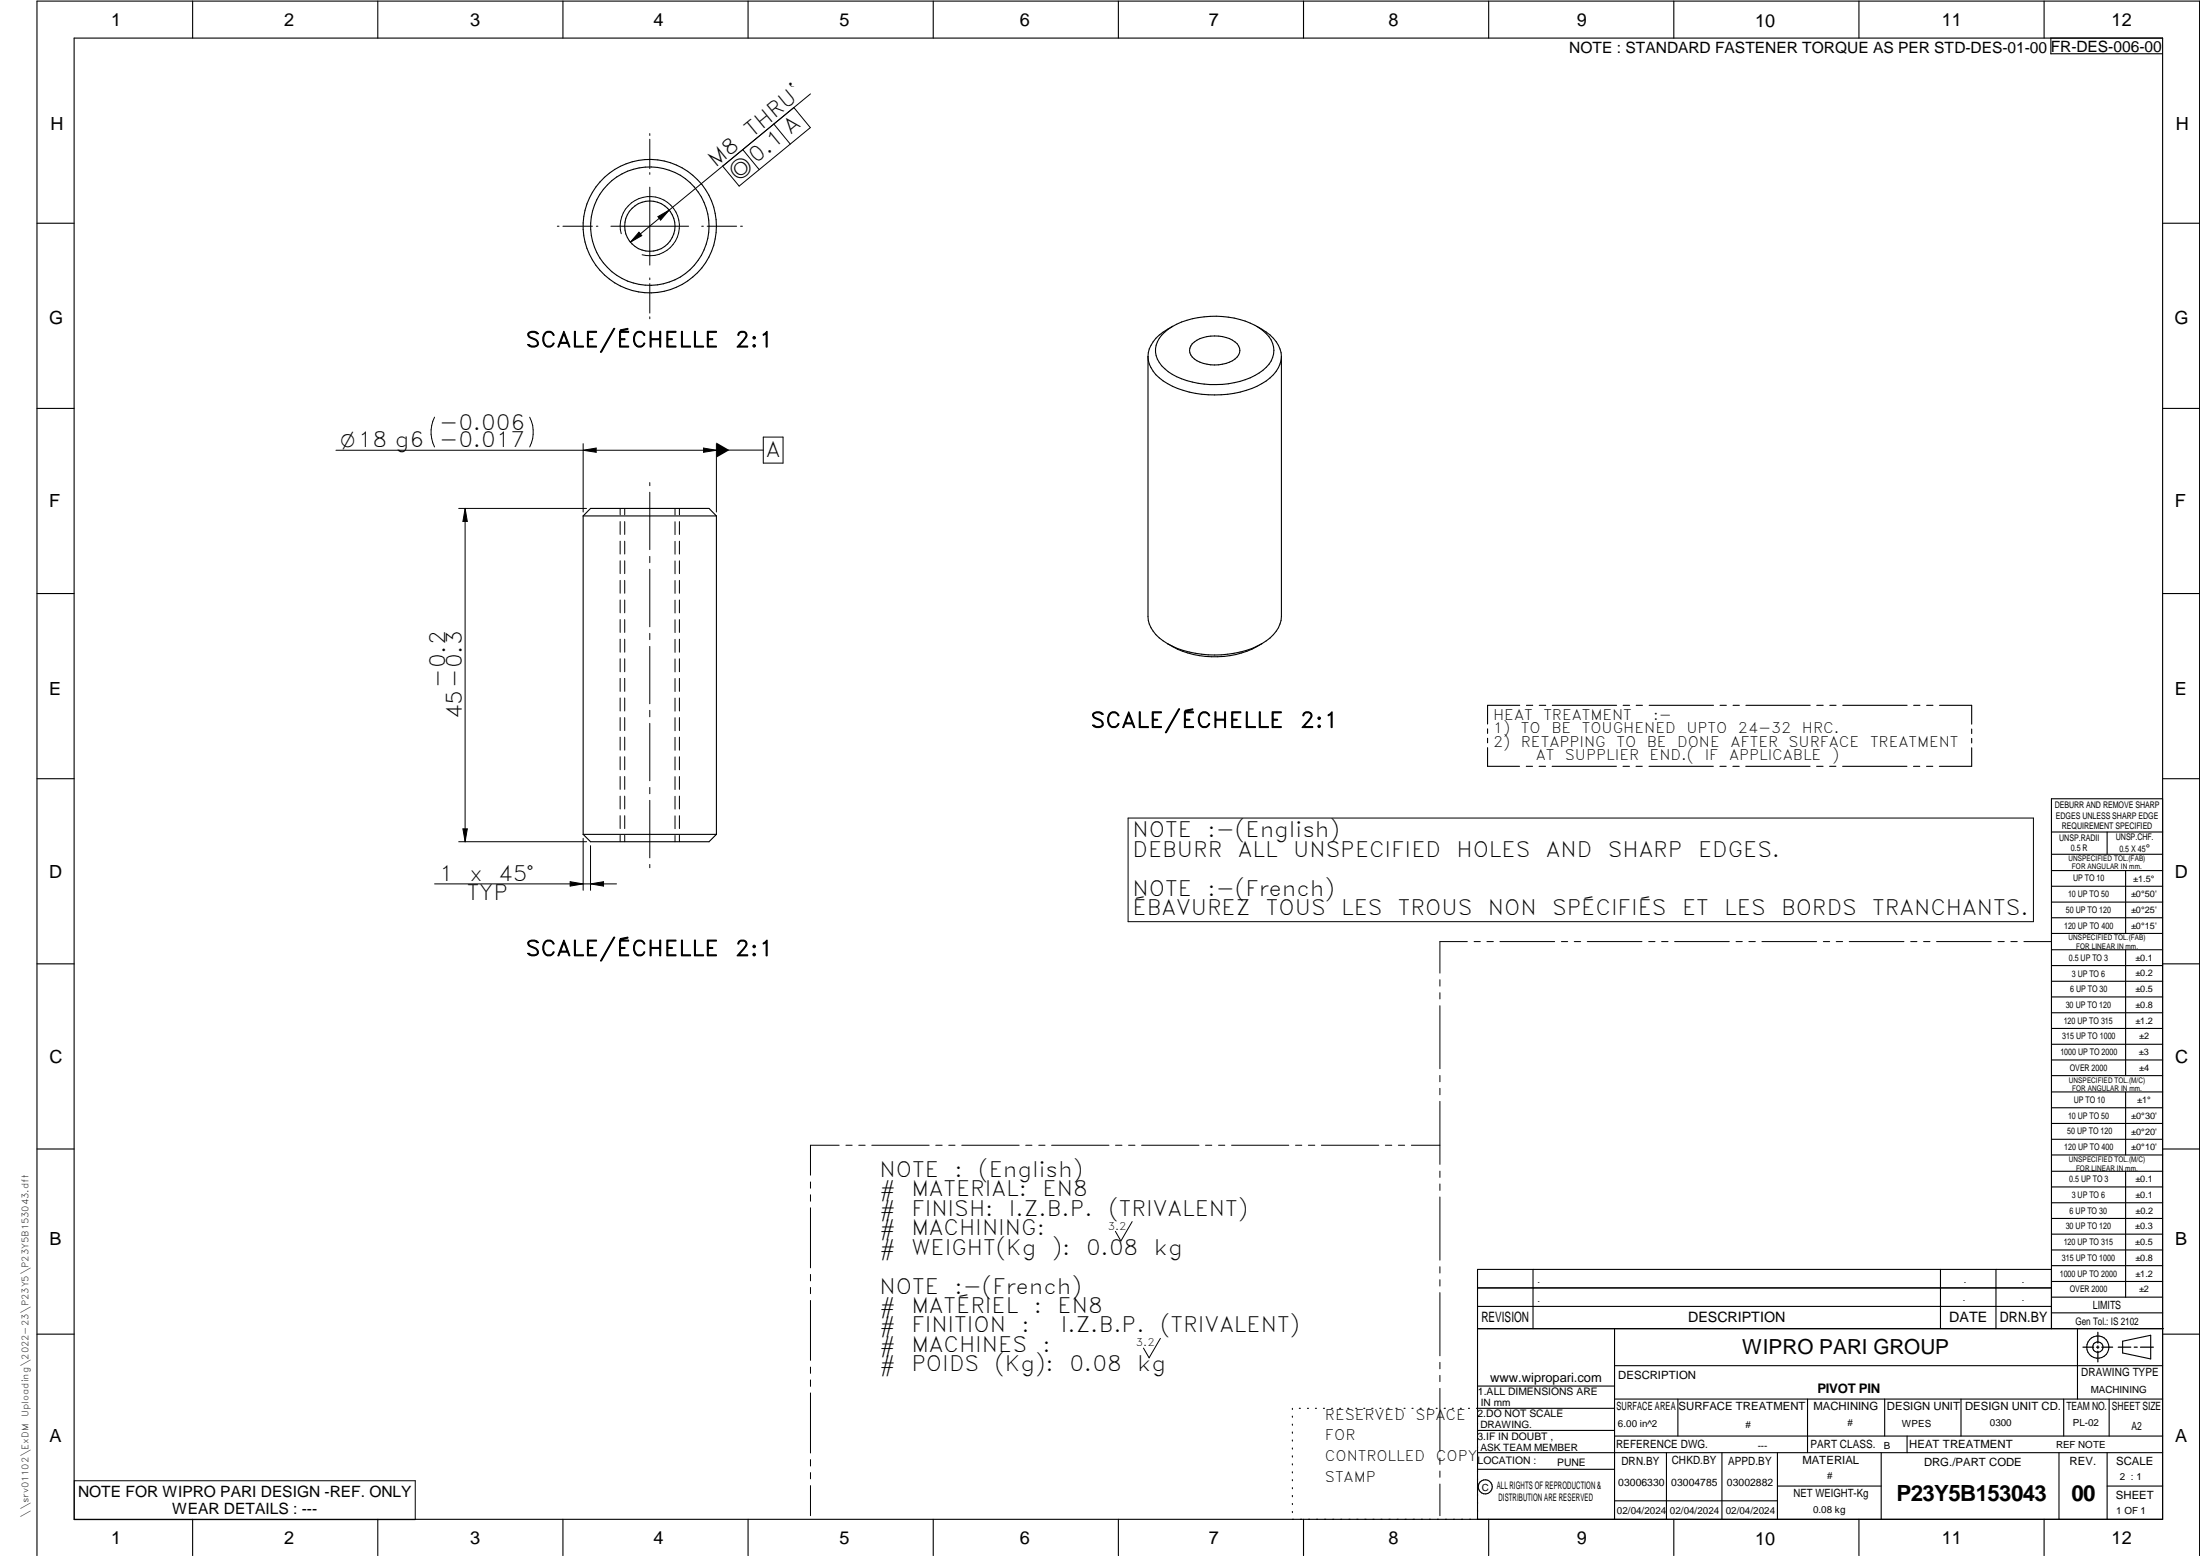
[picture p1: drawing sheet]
<svg xmlns="http://www.w3.org/2000/svg" width="594mm" height="420mm" viewBox="0 0 594 420" stroke-linecap="round" stroke-linejoin="round" font-family="sans-serif">
<g fill="none" stroke="#000" stroke-width=".3">
<path d="M20 10.3h564v400h-564zM52 .3v10M102 .3v10M152 .3v10M202 .3v10M252 .3v10M302 .3v10M352 .3v10M402 .3v10M452 .3v10M502 .3v10M552 .3v10"/>
<path d="M553.8 10.3v4.2h30.2M10 60.3h10M584 60.3h10M310 96.3v70.2a9.2 9.2 0 0 0 5.3 7.3M314.5 89.7a22.3 22.3 0 0 1 17.2-4.1 17.2 17.2 0 0 1 11 5.3 6.2 6.2 0 0 1-1.7 9.1 23.5 23.5 0 0 1-19 3.2 14.1 14.1 0 0 1-9-5.3 6 6 0 0 1 1.5-8.2zM316.7 88.1a12.2 12.2 0 0 0-6.4 6.1l-.3 2.1M321.9 92.8a9.8 9.8 0 0 1 12.2 0 2.86 2.86 0 0 1-1.3 4.6 9.9 9.9 0 0 1-10.9-1 2.56 2.56 0 0 1 0-3.6zM339.3 88.1a11 11 0 0 1 6.6 7.1l.1 1.1M346 96.3a9 9 0 0 1-5.3 7.3 28.1 28.1 0 0 1-25.4 0 9 9 0 0 1-5.3-7.3M346 96.3v70.2a9.2 9.2 0 0 1-5.3 7.3M10 110.3h10M584 110.3h10"/>
<path d="M157.5 139.3h36M157.5 139.3v86M157.5 139.3l2-2h32l2 2M193.5 139.3v86M10 160.3h10M315.3 173.8a28.1 28.1 0 0 0 25.4 0M340.7 173.8a24.7 24.7 0 0 1-25.4 0M584 160.3h10M401.7 196.8v1.2M401.7 199.3v1.3M410.4 190.5h-8.7v5M412.2 190.5h1.7"/>
<path d="M415.7 190.5h1.7M419.2 190.5h17.3M438.3 190.5h1.7M441.8 190.5h1.7M445.3 190.5h17.4M464.5 190.5h1.7M468 190.5h1.7M471.5 190.5h17.3M490.6 190.5h1.7M494.1 190.5h1.7M497.6 190.5h17.4M516.8 190.5h1.6"/>
<path d="M520.3 190.5h1.7M523.7 190.5h8.7v5M532.4 196.9v1.2M532.4 199.4v1.2M10 210.3h10M401.7 201.9v5h8.6M412.2 206.9h1.6M415.6 206.9h1.8M419.1 206.9h17.4M438.3 206.9h1.7M441.8 206.9h1.7M445.3 206.9h17.4"/>
<path d="M464.4 206.9h1.7M467.9 206.9h1.7M471.4 206.9h17.4M490.6 206.9h1.7M494.1 206.9h1.7M497.6 206.9h17.3M516.7 206.9h1.7M520.2 206.9h1.7M532.4 201.9v5h-8.7M584 215.7h-30v143.1M584 210.3h10M157.5 225.3l2 2h32l2-2"/>
<path d="M157.5 225.3h36M554 224.7h30M554 230.7h30M554 235.1h30M554 239.3h30M569 224.7v6M574 235.1v17M554 243.6h30M554 247.8h30M554 252.1h30M554 256.5h30M574 256.5v33.9"/>
<path d="M10 260.3h10M554 260.7h30M554 265h30M554 269.2h30M554 273.5h30M554 277.7h30M584 260.3h10M554 282h30M554 286.2h30M554 290.4h30M554 294.9h30M554 299.1h30"/>
<path d="M574 294.9v17M10 310.3h10M554 303.4h30M554 307.6h30M554 311.9h30M554 316.3h30M574 316.3v34M584 310.3h10M554 320.5h30M554 324.8h30M554 329h30M554 333.2h30"/>
<path d="M554 337.5h30M399 358.8h185.2M399 352.8h155M399 347.8h155M414 342.8v16M436 358.8v51.5M524 342.8v16M539 342.8v16M554 341.8h30M554 346h30M554 350.3h30M554 354.5h30"/>
<path d="M554 342.8h-155v67.5M561 358.8v19M10 360.3h10M399 374.3h37M436 377.8h148M453.1 377.8v10M488.1 377.8v14.5M508.9 377.8v10M529.5 377.8v10M557.3 377.8v10M569.5 377.8v10M573.2 362.2l7.6-1.6v6.3l-7.6-1.6z"/>
<path d="M584 368.8h-148M584 360.3h10M349 380.3v.3M349 382.4v.3M349 384.6v.3M349 386.7v.3M349 388.8v.3M349 391v.3M349 393.1v.3M349 395.3v.3M349 397.4v.3M349 399.5v.3"/>
<path d="M350.9 380.3h.2M353.1 380.3h.2M355.2 380.3h.3M357.4 380.3h.3M359.6 380.3h.3M361.7 380.3h.3M363.9 380.3h.3M366.1 380.3h.3M368.3 380.3h.2M370.4 380.3h.3M372.6 380.3h.3M374.8 380.3h.3"/>
<path d="M376.9 380.3h.4M379.1 380.3h.3M381.3 380.3h.3M383.4 380.3h.4M385.6 380.3h.3M387.8 380.3h.3M390 380.3h.3M392.2 380.3h.3M394.3 380.3h.3M396.5 380.3h.3M398.7 380.3h37.3M399 396.7h37"/>
<path d="M399 392.3h185M399 386.2h37M436 387.8h148M450 392.3v18M465 392.3v18M480 392.3v18M508 392.3v18M515 387.8v4.5M556 392.3v18M569 392.3v18M52 410.3v9.7M102 410.3v9.7"/>
<path d="M152 410.3v9.7M202 410.3v9.7M252 410.3v9.7M302 410.3v9.7M349 401.7v.3M349 403.8v.4M349 406v.3M349 408.1v.3M352 410.3v9.7M402 410.3v9.7M436 405.3h44M452 410.3v9.7"/>
<path d="M480 401.3h28M502 410.3v9.7M552 410.3v9.7M569 401.3h15M10 420v-419.7h584v419.7"/>
<circle cx="175.5" cy="61.1" r="18"/>
<circle cx="175.5" cy="61.1" r="16"/>
<circle cx="175.5" cy="61.1" r="6.8"/>
<circle cx="566.5" cy="363.7" r="1.39"/>
<circle cx="566.5" cy="363.8" r="3"/>
<circle cx="401.1" cy="401.5" r="1.9"/>
</g>
<g fill="none" stroke="#000" stroke-width=".27">
<path d="M175.5 36.1v.5M175.5 37.6v8M209 33.5l4.4 5.4M214.4 29l4.4 5.5-19.2 15.7-4.5-5.3M218.9 25.4l-48.7 40M175.5 46.6v.5M175.5 50.5v21.1M177.7 58.5l3-1.8-2.3 2.7zM200.6 40.4l4.4 5.4M150.5 61.1h.5M152 61.1h8M161 61.1h.5"/>
<path d="M165 61.1h21M167.8 63.1a8 8 0 0 1 7-10 8 8 0 0 1 8.7 8.7 8 8 0 0 1-10.1 7M172.5 62.7l.8 .9-3.1 1.8zM175.5 75.1v.4M175.5 76.6v7.9M189.5 61.1h.4M191 61.1h7.9M200 61.1h.5M175.5 85.6v.5M117.3 112.6a9 9 0 0 0 0 8.1M143 112.6a9 9 0 0 1 0 8.1M157.5 119.8v18.5"/>
<path d="M193.5 119.8v18.5M206.1 118h5.3v7.1h-5.3zM90.7 121.6h102.8M123.9 137.3h34.5M125.6 137.3v90M125.6 137.3l.6 3.5h-1.2zM157.5 121.6l3.5-.6v1.1zM167.5 137.3v1.7M168.7 137.3v1.7M175.5 130.3v.8M175.5 132.9v15.5M182.3 137.3v1.8"/>
<path d="M183.5 137.3v1.7M190 121l3.5 .6-3.5 .5zM193.5 121.5h12.6M167.5 140.8v3.5M167.5 146.1v3.5M167.5 151.4v3.5M167.5 156.7v3.5M168.7 140.8v3.5M168.7 146.1v3.5M168.7 151.4v3.5M168.7 156.7v3.5M175.5 150.2v1.7"/>
<path d="M175.5 153.7v15.5M182.3 140.9v3.5M182.3 146.2v3.4M182.3 151.5v3.4M182.3 156.8v3.4M183.5 140.8v3.5M183.5 146.1v3.5M183.5 151.4v3.5M183.5 156.7v3.5M167.5 162v3.5M167.5 167.3v3.5M167.5 172.6v3.5"/>
<path d="M167.5 177.9v3.5M168.7 162v3.5M168.7 167.3v3.5M168.7 172.6v3.5M168.7 177.9v3.5M175.5 171v1.7M175.5 174.5v15.5M182.3 162.1v3.4M182.3 167.3v3.5M182.3 172.6v3.5M182.3 177.9v3.5M183.5 162v3.5"/>
<path d="M183.5 167.3v3.5M183.5 172.6v3.5M183.5 177.9v3.5M167.5 183.2v3.5M167.5 188.5v3.5M167.5 193.8v3.5M167.5 199.1v3.5M168.7 183.2v3.5M168.7 188.5v3.5M168.7 193.8v3.5M168.7 199.1v3.5M175.5 191.8v1.7"/>
<path d="M175.5 195.3v15.5M182.3 183.2v3.5M182.3 188.5v3.5M182.3 193.8v3.5M182.3 199.1v3.5M183.5 183.2v3.5M183.5 188.5v3.5M183.5 193.8v3.5M183.5 199.1v3.5M167.5 204.3v3.6M167.5 209.7v3.4M167.5 215v3.4"/>
<path d="M168.7 204.3v3.6M168.7 209.7v3.4M168.7 215v3.4M175.5 212.6v1.7M175.5 216.1v15.5M182.3 204.4v3.5M182.3 209.7v3.5M182.3 215v3.5M183.5 204.3v3.6M183.5 209.7v3.4M183.5 215v3.4M117.3 238.7h49.2"/>
<path d="M123.9 227.3h34.5M125 223.8h1.2l-.6 3.5zM154 238.1l3.5 .6-3.5 .6zM157.5 226.4v14M159.5 238.7l3.5-.6v1.2zM159.5 228.3v12.1M167.5 220.3v3.4M167.5 225.6v1.7M168.7 220.3v3.4M168.7 225.6v1.7M175.5 233.4v.9M182.3 220.3v3.5"/>
<path d="M182.3 225.6v1.7M183.5 220.3v3.4M183.5 225.6v1.7M304.6 220.9h244.5v28h-244.5zM396.2 254.3h-7.4v8.5M398.1 254.3h1.6M401.5 254.3h1.8M405 254.3h14.8M421.6 254.3h1.7M425.1 254.3h1.7M428.6 254.3h14.8M445.2 254.3h1.7"/>
<path d="M448.7 254.3h1.7M452.2 254.3h14.8M468.8 254.3h1.7M472.3 254.3h1.7M475.8 254.3h14.8M492.4 254.3h1.7M495.8 254.3h1.8M499.4 254.3h14.7M516 254.3h1.6M519.4 254.3h1.8M522.9 254.3h14.8M539.5 254.3h1.7"/>
<path d="M543 254.3h1.7M546.5 254.3h7.4M388.8 264.5v1.8M388.8 268.1v1.6M388.8 271.6v17M388.8 290.4v1.7M388.8 293.9v1.7M388.8 297.4v17M218.9 319.2v1.6M226.6 309.2h-7.7v8.1M228.4 309.2h1.7M231.9 309.2h1.7"/>
<path d="M235.4 309.2h15.5M252.7 309.2h1.7M256.2 309.2h1.7M259.7 309.2h15.5M277 309.2h1.7M280.5 309.2h1.7M284 309.2h15.5M301.2 309.2h1.8M304.8 309.2h1.7M308.3 309.2h15.5M325.5 309.2h1.7M329.1 309.2h1.6"/>
<path d="M332.6 309.2h15.4M349.8 309.2h1.7M353.3 309.2h1.7M356.8 309.2h15.5M374.1 309.2h1.7M377.6 309.2h1.7M381.1 309.2h7.7M388.8 316.2v1.7M388.8 319.7v1.7M218.9 322.6v1.8M218.9 326.1v16.2M305.7 329.9l-3 5.2-1.5-2.6"/>
<path d="M388.8 323.2v17.1M218.9 344.1v1.8M218.9 347.6v1.7M218.9 351.2v16.1M388.8 342.1v1.6M388.8 345.6v1.7M388.8 349v17.1M218.9 369.1v1.7M218.9 372.6v1.8M218.9 376.1v16.2M313.3 361.4l-3 5.2-1.5-2.6M388.8 367.9v1.7"/>
<path d="M388.8 371.4v1.7M388.8 374.9v17M20.1 399.8h92v10.5h-92zM218.9 394.1v1.8M218.9 397.6v1.7M388.8 393.7v1.7M388.8 397.2v1.7M218.9 401.2v8.1M388.8 400.7v8.6"/>
</g>
<path d="M566.5 359.7v3M562.5 363.8h2.9M566.1 363.8h.7M566.5 363.4v.7M566.5 364.9v2.8M567.6 363.8h2.9M572 363.8h3.4M576.3 363.8h.8M578 363.8h3.5" fill="none" stroke="#000" stroke-width=".34"/>
<path d="M177.7 58.5l3-1.8-2.3 2.7zM172.5 62.7l.8 .9-3.1 1.8zM193.5 119.5l3.5 2-3.5 2.1zM157.5 121.6l3.5-.6v1.1zM190 121l3.5 .6-3.5 .5zM125.6 137.3l.6 3.5h-1.2zM125 223.8h1.2l-.6 3.5zM154 238.1l3.5 .6-3.5 .6zM159.5 238.7l3.5-.6v1.2z" fill="#000"/>
<g font-size="6">
<text x="512.1" y="405.2">P23Y5B153043</text>
<text x="559.4" y="405.2">00</text>
</g>
<g font-size="5.7">
<text x="203.2" y="37.2" transform="rotate(-39 203.2 37.2)">THRU`</text>
<text x="193.2" y="45.3" transform="rotate(-39 193.2 45.3)">M8</text>
<text x="141.9" y="93.7">SCALE/ÉCHELLE</text>
<text x="198.5" y="93.7">2:1</text>
<text x="118.6" y="116.2">-0.006</text>
<text x="118.6" y="120.7">-0.017</text>
<text x="206.8" y="123.3">A</text>
<text x="120.2" y="185.7" transform="rotate(-90 120.2 185.7)">-0.2</text>
<text x="124.7" y="194.3" transform="rotate(-90 124.7 194.3)">45-0.3</text>
<text x="294.5" y="196.5">SCALE/ÉCHELLE</text>
<text x="351" y="196.5">2:1</text>
<text x="305.9" y="226.1">NOTE</text>
<text x="326" y="226.1">:-(English)</text>
<text x="305.9" y="231.4">DEBURR</text>
<text x="334.3" y="231.4">ALL</text>
<text x="349.2" y="231.4">UNSPECIFIED</text>
<text x="393.3" y="231.4">HOLES</text>
<text x="417.5" y="231.4">AND</text>
<text x="434.1" y="231.4">SHARP</text>
<text x="458.5" y="231.4">EDGES.</text>
<text x="118.6" y="237.8">1</text>
<text x="126.7" y="237.8">x</text>
<text x="134.5" y="237.8">45°</text>
<text x="126" y="243">TYP</text>
<text x="305.9" y="241.9">NOTE</text>
<text x="326" y="241.9">:-(French)</text>
<text x="305.9" y="247.1">ÉBAVUREZ</text>
<text x="341.9" y="247.1">TOUS</text>
<text x="362.2" y="247.1">LES</text>
<text x="377.5" y="247.1">TROUS</text>
<text x="401.8" y="247.1">NON</text>
<text x="419.1" y="247.1">SPÉCIFIÉS</text>
<text x="454.2" y="247.1">ET</text>
<text x="465.6" y="247.1">LES</text>
<text x="481" y="247.1">BORDS</text>
<text x="505.6" y="247.1">TRANCHANTS.</text>
<text x="141.9" y="258.1">SCALE/ÉCHELLE</text>
<text x="198.5" y="258.1">2:1</text>
<text x="237.5" y="317.8">NOTE</text>
<text x="257.7" y="317.8">:</text>
<text x="264.1" y="317.8">(English)</text>
<text x="237.5" y="323">#</text>
<text x="246.1" y="323">MATERIAL:</text>
<text x="281.5" y="323">EN8</text>
<text x="237.5" y="328.3">#</text>
<text x="246.1" y="328.3">FINISH:</text>
<text x="272.4" y="328.3">I.Z.B.P.</text>
<text x="299.3" y="328.3">(TRIVALENT)</text>
<text x="237.5" y="333.5">#</text>
<text x="246.1" y="333.5">MACHINING:</text>
<text x="237.5" y="338.8">#</text>
<text x="246.1" y="338.8">WEIGHT(Kg</text>
<text x="284" y="338.8">):</text>
<text x="293.3" y="338.8">0.08</text>
<text x="311.6" y="338.8">kg</text>
<text x="237.5" y="349.3">NOTE</text>
<text x="257.7" y="349.3">:-(French)</text>
<text x="237.5" y="354.5">#</text>
<text x="237.5" y="359.8">#</text>
<text x="246.1" y="354.5">MATÉRIEL</text>
<text x="246.1" y="359.8">FINITION</text>
<text x="275.9" y="359.8">:</text>
<text x="279.2" y="354.5">:</text>
<text x="285.6" y="354.5">EN8</text>
<text x="286.4" y="359.8">I.Z.B.P.</text>
<text x="313.3" y="359.8">(TRIVALENT)</text>
<text x="237.5" y="365">#</text>
<text x="246.1" y="365">MACHINES</text>
<text x="281.5" y="365">:</text>
<text x="237.5" y="370.3">#</text>
<text x="246.1" y="370.3">POIDS</text>
<text x="268.5" y="370.3">(Kg):</text>
<text x="288.8" y="370.3">0.08</text>
<text x="307.1" y="370.3">kg</text>
</g>
<text font-size="5.6" x="470.5" y="365.5">WIPRO PARI GROUP</text>
<g font-size="5.4">
<text x="199" y="48.5" transform="rotate(-39 199 48.5)">a0.1 A</text>
<text x="91.9" y="120.7">O18 g6</text>
</g>
<g font-size="4.9">
<text x="30" y="6.9">1</text>
<text x="76.7" y="6.9">2</text>
<text x="127" y="6.9">3</text>
<text x="176.5" y="6.9">4</text>
<text x="226.7" y="6.9">5</text>
<text x="275.4" y="6.9">6</text>
<text x="326.4" y="6.9">7</text>
<text x="375" y="6.9">8</text>
<text x="425.8" y="6.9">9</text>
<text x="473.9" y="7.3">10</text>
<text x="524.3" y="6.9">11</text>
<text x="570.2" y="6.9">12</text>
<text x="13.6" y="35.1">H</text>
<text x="587.6" y="35.1">H</text>
<text x="13.2" y="87.5">G</text>
<text x="587.2" y="87.5">G</text>
<text x="13.2" y="137">F</text>
<text x="587.2" y="137">F</text>
<text x="13.2" y="187.6">E</text>
<text x="587.2" y="187.6">E</text>
<text x="13.2" y="237">D</text>
<text x="587.2" y="237">D</text>
<text x="13.4" y="287.1">C</text>
<text x="587.4" y="287.1">C</text>
<text x="13.4" y="336.2">B</text>
<text x="587.4" y="336.2">B</text>
<text x="13.4" y="389.3">A</text>
<text x="587.4" y="389.3">A</text>
<text x="30" y="416.9">1</text>
<text x="76.7" y="416.9">2</text>
<text x="127" y="416.9">3</text>
<text x="176.5" y="416.9">4</text>
<text x="226.7" y="416.9">5</text>
<text x="275.4" y="416.9">6</text>
<text x="326.4" y="416.9">7</text>
<text x="375" y="416.9">8</text>
<text x="425.8" y="416.9">9</text>
<text x="473.9" y="417.3">10</text>
<text x="524.3" y="416.9">11</text>
<text x="570.2" y="416.9">12</text>
</g>
<g font-size="4.2">
<text x="423.7" y="14.3">NOTE : STANDARD FASTENER TORQUE AS PER STD-DES-01-00</text>
<text x="553.8" y="14">FR-DES-006-00</text>
<text x="21.1" y="404.3">NOTE FOR WIPRO PARI DESIGN -REF. ONLY</text>
<text x="46.5" y="408.8">WEAR DETAILS : ---</text>
</g>
<g font-size="3.9">
<text x="403.2" y="194.4">HEAT</text>
<text x="403.2" y="198">1)</text>
<text x="410.7" y="198">TO</text>
<text x="416.8" y="194.4">TREATMENT</text>
<text x="418.9" y="198">BE</text>
<text x="427.1" y="198">TOUGHENED</text>
<text x="446.4" y="194.4">:-</text>
<text x="455.4" y="198">UPTO</text>
<text x="469.3" y="198">24-32</text>
<text x="486.6" y="198">HRC.</text>
<text x="403.2" y="201.6">2)</text>
<text x="410.7" y="201.6">RETAPPING</text>
<text x="436.5" y="201.6">TO</text>
<text x="444.7" y="201.6">BE</text>
<text x="452.9" y="201.6">DONE</text>
<text x="467.3" y="201.6">AFTER</text>
<text x="483" y="201.6">SURFACE</text>
<text x="505" y="201.6">TREATMENT</text>
<text x="414.7" y="205.2">AT</text>
<text x="422.6" y="205.2">SUPPLIER</text>
<text x="445.5" y="205.2">END.(</text>
<text x="460.4" y="205.2">IF</text>
<text x="466.9" y="205.2">APPLICABLE</text>
<text x="494.7" y="205.2">)</text>
<text x="400" y="357.1">REVISION</text>
<text x="455.9" y="357.1">DESCRIPTION</text>
<text x="526.4" y="357.1">DATE</text>
<text x="540" y="357.1">DRN.BY</text>
<text x="357.8" y="383.3">RESERVED</text>
<text x="382.3" y="383.3">SPACE</text>
<text x="357.8" y="388.9">FOR</text>
<text x="357.8" y="394.5">CONTROLLED</text>
<text x="387.8" y="394.5">COPY</text>
<text x="357.8" y="400">STAMP</text>
</g>
<text font-size="3.6" x="490.8" y="376.1">PIVOT PIN</text>
<text font-size="3.5" x="402.4" y="373.3">www.wipropari.com</text>
<g font-size="3.1">
<text x="565.1" y="353.5">LIMITS</text>
<text x="562" y="371.7">DRAWING TYPE</text>
<text x="437" y="372.3">DESCRIPTION</text>
<text x="436.5" y="380.8">SURFACE AREA</text>
<text x="453.3" y="380.8">SURFACE TREATMENT</text>
<text x="489.7" y="380.8">MACHINING</text>
<text x="509.5" y="380.8">DESIGN UNIT</text>
<text x="530.6" y="380.8">DESIGN UNIT CD.</text>
<text x="558" y="380.6">TEAM NO.</text>
<text x="570.3" y="380.7">SHEET SIZE</text>
<text x="575.6" y="386.1">A2</text>
<text x="436.4" y="391.1">REFERENCE DWG.</text>
<text x="437.8" y="395.5">DRN.BY</text>
<text x="451.4" y="395.4">CHKD.BY</text>
<text x="466.6" y="395.5">APPD.BY</text>
<text x="486.7" y="395.4">MATERIAL</text>
<text x="488.9" y="390.9">PART CLASS.</text>
<text x="515.6" y="390.9">HEAT TREATMENT</text>
<text x="519.6" y="395.9">DRG./PART CODE</text>
<text x="558.9" y="395.5">REV.</text>
<text x="571.4" y="395.6">SCALE</text>
<text x="484.3" y="404.2">NET WEIGHT-Kg</text>
<text x="571.4" y="404.7">SHEET</text>
</g>
<text font-size="3" x="579.5" y="230.1">°</text>
<g font-size="2.8">
<text x="299.1" y="332.1">3.2</text>
<text x="560.4" y="357.7">Gen Tol.: IS 2102</text>
<text x="306.7" y="363.6">3.2</text>
<text x="399.1" y="376.6">1.ALL DIMENSIONS ARE</text>
<text x="399" y="382.7">2.DO NOT SCALE</text>
<text x="399" y="388.7">3.IF IN DOUBT ,</text>
<text x="399" y="395.4">LOCATION :</text>
<text x="420.5" y="396">PUNE</text>
<text x="404.2" y="402">ALL RIGHTS OF REPRODUCTION &amp;</text>
<text x="437" y="401.2">03006330</text>
<text x="451.3" y="401.2">03004785</text>
<text x="466.3" y="401.2">03002882</text>
<text x="404.7" y="405.4">DISTRIBUTION ARE RESERVED</text>
</g>
<g font-size="2.7">
<text x="564.6" y="376.2">MACHINING</text>
<text x="399.9" y="379.7">IN mm</text>
<text x="399.7" y="385.7">DRAWING.</text>
<text x="436.9" y="385.4">6.00 in^2</text>
<text x="471.4" y="385.5">#</text>
<text x="498.9" y="385">#</text>
<text x="513.6" y="385.3">WPES</text>
<text x="537.3" y="385.1">0300</text>
<text x="559.7" y="385.1">PL-02</text>
<text x="399.7" y="391.8">ASK TEAM MEMBER</text>
<text x="474.6" y="391.2">---</text>
<text x="508.7" y="391.2">B</text>
<text x="555.2" y="391.1">REF NOTE</text>
<text x="493.4" y="399.5">#</text>
<text x="572.5" y="399.7">2 : 1</text>
<text x="400.1" y="402.5">C</text>
<text x="436.6" y="408.7">02/04/2024</text>
<text x="450.9" y="408.8">02/04/2024</text>
<text x="466" y="408.9">02/04/2024</text>
<text x="489.6" y="408.5">0.08 kg</text>
<text x="571.4" y="408.7">1 OF 1</text>
</g>
<g font-size="2.5">
<text x="554.9" y="218.3">DEBURR AND REMOVE SHARP</text>
<text x="555.2" y="221">EDGES UNLESS SHARP EDGE</text>
<text x="556.1" y="227.1">UNSP.RADII</text>
<text x="556.8" y="223.8">REQUIREMENT SPECIFIED</text>
<text x="571.4" y="226.9">UNSP.CHF.</text>
<text x="559.2" y="229.9">0.5 R</text>
<text x="572.3" y="230.1">0.5 X 45</text>
<text x="559.8" y="238">UP TO 10</text>
<text x="576.1" y="238.1">±1.5°</text>
<text x="558.5" y="242.2">10 UP TO 50</text>
<text x="575.5" y="242.3">±0°50'</text>
<text x="557.4" y="250.7">120 UP TO 400</text>
<text x="557.9" y="246.5">50 UP TO 120</text>
<text x="575.5" y="250.7">±0°15'</text>
<text x="575.5" y="246.5">±0°25'</text>
<text x="558.7" y="259.4">0.5 UP TO 3</text>
<text x="559.5" y="263.7">3 UP TO 6</text>
<text x="576.6" y="263.6">±0.2</text>
<text x="576.6" y="259.4">±0.1</text>
<text x="559" y="267.9">6 UP TO 30</text>
<text x="576.6" y="267.9">±0.5</text>
<text x="557.8" y="272.2">30 UP TO 120</text>
<text x="576.6" y="272.2">±0.8</text>
<text x="556.9" y="280.7">315 UP TO 1000</text>
<text x="557.3" y="276.4">120 UP TO 315</text>
<text x="576.6" y="276.4">±1.2</text>
<text x="577.7" y="280.7">±2</text>
<text x="556.4" y="284.9">1000 UP TO 2000</text>
<text x="577.6" y="284.9">±3</text>
<text x="558.9" y="289.2">OVER 2000</text>
<text x="577.7" y="289.3">±4</text>
<text x="560" y="297.9">UP TO 10</text>
<text x="577.1" y="297.9">±1°</text>
<text x="558.5" y="302.1">10 UP TO 50</text>
<text x="575.5" y="302.1">±0°30'</text>
<text x="557.4" y="310.6">120 UP TO 400</text>
<text x="558.2" y="306.3">50 UP TO 120</text>
<text x="575.5" y="310.6">±0°10'</text>
<text x="575.5" y="306.4">±0°20'</text>
<text x="558.8" y="319.2">0.5 UP TO 3</text>
<text x="559.4" y="323.4">3 UP TO 6</text>
<text x="576.6" y="319.2">±0.1</text>
<text x="576.6" y="323.5">±0.1</text>
<text x="558.9" y="327.7">6 UP TO 30</text>
<text x="576.7" y="327.7">±0.2</text>
<text x="557.8" y="332">30 UP TO 120</text>
<text x="576.6" y="332">±0.3</text>
<text x="556.8" y="340.5">315 UP TO 1000</text>
<text x="557.3" y="336.3">120 UP TO 315</text>
<text x="576.6" y="336.3">±0.5</text>
<text x="576.6" y="340.5">±0.8</text>
<text x="415.2" y="346.4">.</text>
<text x="530.3" y="346.5">.</text>
<text x="545.9" y="346.4">.</text>
<text x="556.2" y="344.7">1000 UP TO 2000</text>
<text x="576.6" y="344.7">±1.2</text>
<text x="415.2" y="351.5">.</text>
<text x="530" y="351.3">.</text>
<text x="545.9" y="351.4">.</text>
<text x="558.9" y="349">OVER 2000</text>
<text x="577.6" y="349">±2</text>
</g>
<g font-size="2.4">
<text x="7.7" y="382.7" transform="rotate(-90 7.7 382.7)">Uploading\2022-23\P23Y5\P23Y5B153043.dft</text>
<text x="7.7" y="409.8" transform="rotate(-90 7.7 409.8)">\\srv01102\ExDM</text>
</g>
<g font-size="2.1">
<text x="558.5" y="232.4">UNSPECIFIED TOL.(FAB)</text>
<text x="559.5" y="234.7">FOR ANGULAR IN mm.</text>
<text x="558.6" y="253.9">UNSPECIFIED TOL.(FAB)</text>
<text x="560.7" y="256.3">FOR LINEAR IN mm.</text>
<text x="558.7" y="292.3">UNSPECIFIED TOL.(M/C)</text>
<text x="559.6" y="294.7">FOR ANGULAR IN mm.</text>
<text x="558.7" y="313.7">UNSPECIFIED TOL.(M/C)</text>
<text x="560.6" y="316.1">FOR LINEAR IN mm.</text>
</g>
</svg>
